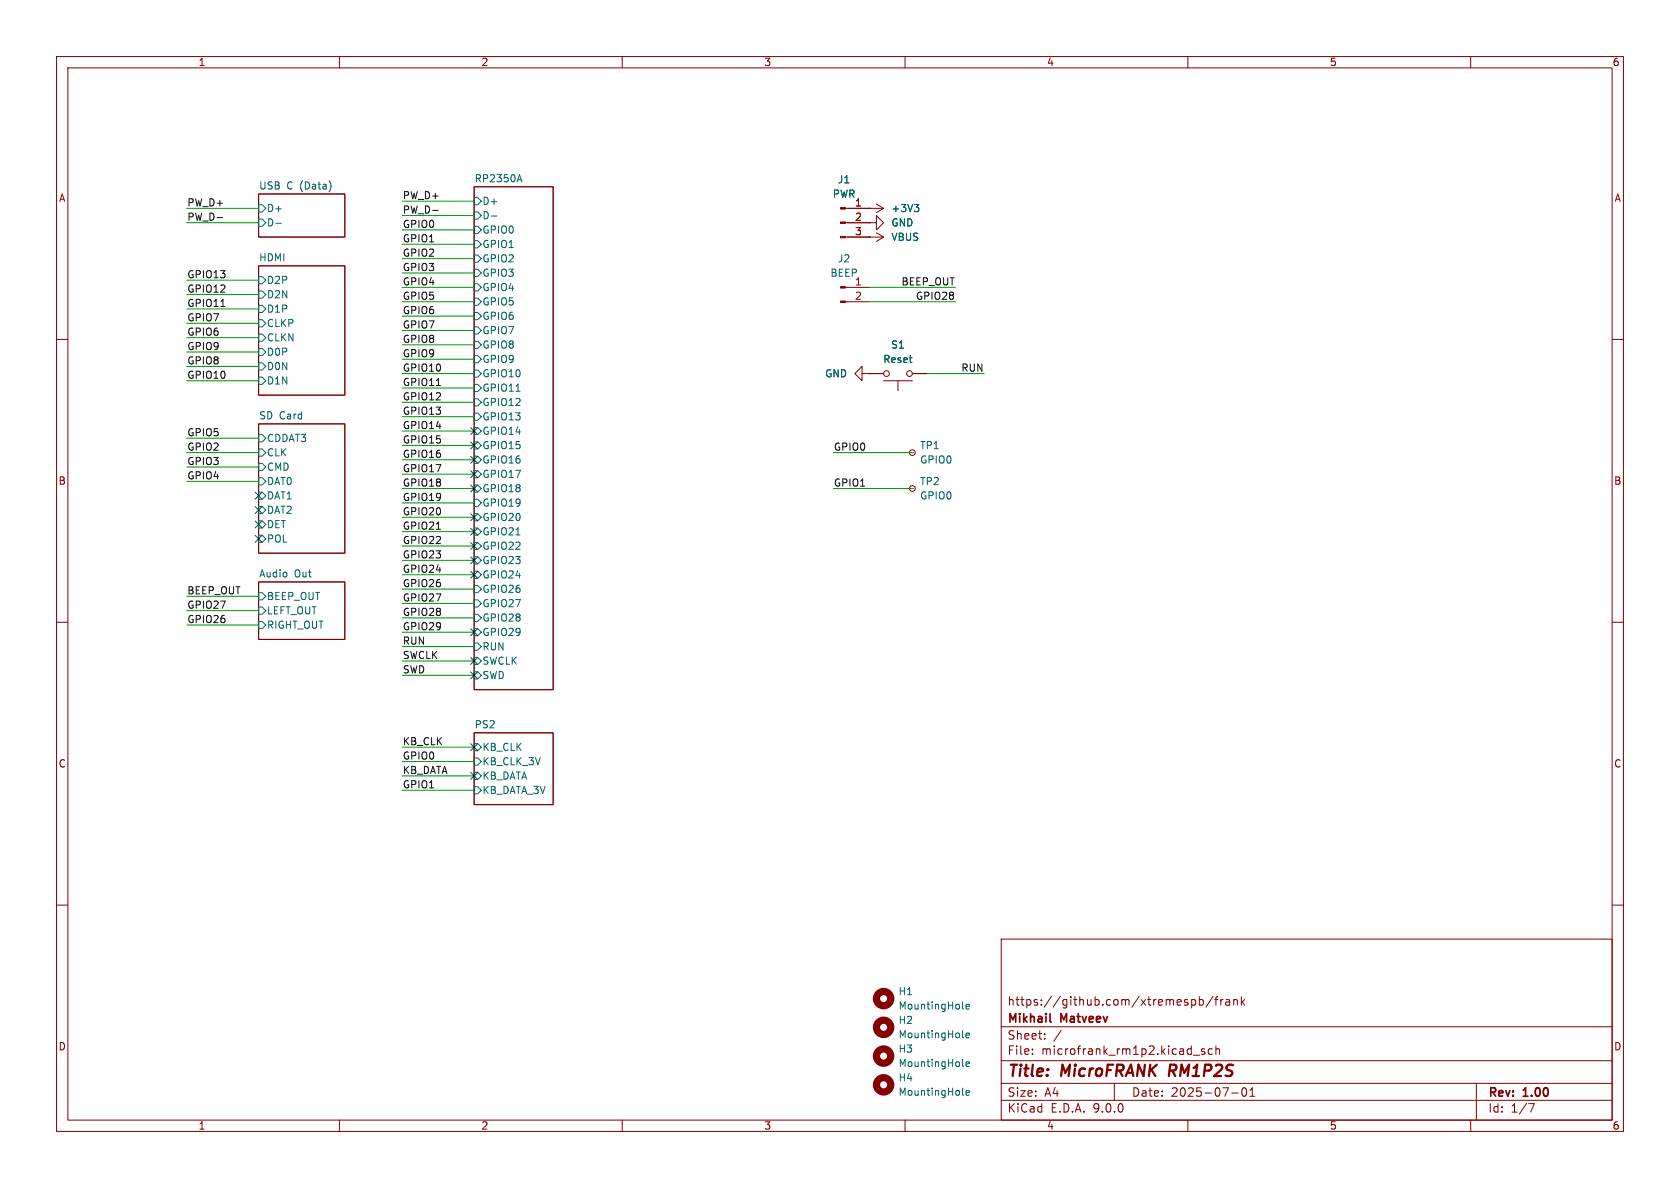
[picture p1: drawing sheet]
<svg xmlns="http://www.w3.org/2000/svg" width="297mm" height="210mm" viewBox="0 0 297 210" stroke-linecap="round" stroke-linejoin="round" font-family="sans-serif">
<g fill="none" stroke="#840000" stroke-width=".18">
<path d="M10 10h277v190h-277zM12 12h273v186h-273zM60 10v2M110 10v2M160 10v2M210 10v2M260 10v2M45.7 34.3h15.3v7.6h-15.3zM83.8 33h14v88.9h-14zM149.5 36.8h6.7M149.5 39.4h4.2M153.7 36.8h.1"/>
<path d="M153.7 39.4h1.2v-1.3l1.3 1.3-1.3 1.2v-1.2M153.7 39.4h.1M154.9 36.1l1.3 .7M156.2 36.8l-1.3 .8M45.7 47h15.3v22.9h-15.3zM149.5 50.8h4.2M149.5 53.3h4.2M149.5 41.9h6.7M153.7 41.9h.1M154.9 41.1l1.3 .8M156.2 41.9l-1.3 .8M10 60h2"/>
<path d="M45.7 74.9h15.3v22.9h-15.3zM152.4 66v-1.2l-1.3 1.2 1.3 1.3v-1.3h1.3M153.7 66h.1M153.7 66h2.5M156.2 67.3h5.1M158.7 67.3v1.8M161.3 66h2.5M285 60h2M161.3 80h.1M161.3 86.4h.1M10 110h2M45.7 102.9h15.3v10.1h-15.3z"/>
<path d="M285 110h2M83.8 129.5h14v12.7h-14zM10 160h2M177 166h108v32h-108zM210.7 176.8l.4-.1 .3 .3v.4l-.2 .2h-.5M212 176.8l.5-.1 .2 .3v.4l-.1 .2h-.6M212 176.2v1.5M214.5 176.1l-1.3 2M214.7 176.7h.6M215.3 176.2l-.3 .2v1.3M215.8 176.7v1M216.2 176.7l-.2 .1-.2 .2"/>
<path d="M216.7 176.8h.6l.1 .9M217.4 177.1h-.5a.29 .29 0 0 0-.2 .3 .29 .29 0 0 0 .2 .3l.5-.1M218.1 176.8l.2-.1 .4 .1v.9M218.1 176.7v1M219.5 176.2v1.5M219.6 177.1l.4 .6M220 176.7l-.5 .6M285 160h2M60 198v2M110 198v2M160 198v2M177 194.5h108"/>
<path d="M177 191.5h108M177 187.5h108M177 181.5h108M182.5 186.3v.1M182.5 185.5v.1M184.7 183.6v.1M184.7 182.8v.1M187.6 182.1l-1.3 2M197 191.5v3M210 198v2M211 186.5h1.1M213 185.5l-.4-.1-.2 .2 .1 .2 .5 .2v.3h-.6"/>
<path d="M214.3 185.5l-.4-.1-.3 .3v.4l.1 .2h.6M215 185.5l.2-.1 .3 .1 .1 .9M215 184.9v1.5M217.7 193.2h1.2M219.7 192.4l.2-.1a.81 .81 0 0 1 .6 .6 .81 .81 0 0 1-.3 .8l-.2 .1a.81 .81 0 0 1-.3-1.4zM221 193.8h.8M221 192.7l.4-.4v1.5M260 198v2M261 191.5v6.5M270.2 195.1h1l-.6 1.5"/>
<circle cx="156.7" cy="66" r=".51"/>
<circle cx="160.8" cy="66" r=".51"/>
<circle cx="161.3" cy="86.4" r=".51"/>
<circle cx="161.3" cy="80" r=".51"/>
</g>
<path d="M206.9 188.2l-.3 2" fill="none" stroke="#840000" stroke-width=".4"/>
<path d="M185.6 180.5l.2 .2" fill="none" stroke="#840000" stroke-width=".3"/>
<g fill="none" stroke="#006464" stroke-width=".18">
<path d="M45.7 36.2h.7l.6 .6-.6 .7h-.7zM45.7 38.7h.7l.6 .7-.6 .6h-.7zM48.8 39.5h.9M83.8 34.9h.7l.6 .7-.6 .6h-.7zM83.8 37.5h.7l.6 .6-.6 .6h-.7zM86.9 38.2h.9M91.5 31.8h.6M91.8 30.9l.5 1.2M161.6 36.1h.8l-.4 .5M162.2 36.6l.2 .3v.3l-.2 .2M45.7 48.9h.7l.6 .6-.6 .7h-.7zM45.7 51.4h.7l.6 .7-.6 .6h-.7z"/>
<path d="M45.7 54h.7l.6 .6-.6 .6h-.7zM45.7 56.5h.7l.6 .7-.6 .6h-.7zM45.7 59.1h.7l.6 .6-.6 .6h-.7zM83.8 40h.7l.6 .6-.6 .7h-.7zM83.8 42.5h.7l.6 .7-.6 .6h-.7zM83.8 45.1h.7l.6 .6-.6 .7h-.7zM83.8 47.6h.7l.6 .7-.6 .6h-.7zM83.8 50.2h.7l.6 .6-.6 .6h-.7zM83.8 52.7h.7l.6 .6-.6 .7h-.7zM83.8 55.2h.7l.6 .7-.6 .6h-.7zM83.8 57.8h.7l.6 .6-.6 .7h-.7zM45.7 76.8h.7l.6 .7-.6 .6h-.7z"/>
<path d="M45.7 79.4h.7l.6 .6-.6 .6h-.7zM45.7 61.6h.7l.6 .6-.6 .7h-.7zM45.7 64.1h.7l.6 .7-.6 .6h-.7zM45.7 66.7h.7l.6 .6-.6 .6h-.7zM83.8 60.3h.7l.6 .7-.6 .6h-.7zM83.8 62.9h.7l.6 .6-.6 .6h-.7zM83.8 65.4h.7l.6 .6-.6 .7h-.7zM83.8 67.9h.7l.6 .7-.6 .6h-.7zM83.8 70.5h.7l.6 .6-.6 .7h-.7zM83.8 73h.7l.6 .7-.6 .6h-.7zM83.8 75.6h.7l.6 .6-.6 .6h-.7zM83.8 78.1h.7l.6 .6-.6 .7h-.7z"/>
<path d="M91.2 69.2h.7M45.7 81.9h.7l.6 .7-.6 .6h-.7zM45.7 84.5h.7l.6 .6-.6 .6h-.7zM45.7 87h.7l.6 .6-.6 .7h-.7zM45.7 89.5h.7l.6 .7-.6 .6h-.7zM45.7 92.1h.7l.6 .6-.6 .6h-.7zM45.7 94.6h.7l.6 .7-.6 .6h-.7zM83.8 80.6h.7l.6 .7-.6 .6h-.7zM83.8 83.2h.7l.6 .6-.6 .7h-.7zM83.8 85.7h.7l.6 .7-.6 .6h-.7zM83.8 88.3h.7l.6 .6-.6 .6h-.7zM83.8 90.8h.7l.6 .6-.6 .7h-.7z"/>
<path d="M83.8 93.3h.7l.6 .7-.6 .6h-.7zM83.8 95.9h.7l.6 .6-.6 .7h-.7zM83.8 98.4h.7l.6 .7-.6 .6h-.7zM91.2 94.6h.7M45.7 104.8h.7l.6 .6-.6 .6h-.7zM45.7 107.3h.7l.6 .7-.6 .6h-.7zM45.7 109.9h.7l.6 .6-.6 .6h-.7zM83.8 101h.7l.6 .6-.6 .6h-.7zM83.8 103.5h.7l.6 .6-.6 .7h-.7zM83.8 106h.7l.6 .7-.6 .6h-.7zM83.8 108.6h.7l.6 .6-.6 .7h-.7zM83.8 111.1h.7l.6 .7-.6 .6h-.7z"/>
<path d="M83.8 113.7h.7l.6 .6-.6 .6h-.7zM83.8 116.2h.7l.6 .6-.6 .7h-.7zM83.8 118.7h.7l.6 .7-.6 .6h-.7zM83.8 131.4h.7l.6 .7-.6 .6h-.7zM83.8 134h.7l.6 .6-.6 .7h-.7zM83.8 136.5h.7l.6 .7-.6 .6h-.7zM83.8 139.1h.7l.6 .6-.6 .6h-.7zM170.2 178.2l.2 .2M170.8 178l.6-.2-.1-.2-.3-.1-.2 .2v.6h.5M170.2 193.4l.2 .2M170.2 188.4l.2 .1M170.2 183.3l.2 .2"/>
<path d="M170.8 193.2l.6-.1-.1-.3h-.3l-.2 .2v.6h.5M170.8 183l.6-.1-.1-.2-.3-.1-.2 .2v.6h.5M170.8 188.1l.6-.1-.1-.2-.3-.1-.2 .2v.6h.5"/>
</g>
<g fill="none" stroke="#840000" stroke-width="1.3">
<circle cx="156.2" cy="176.5" r="1.27"/>
<circle cx="156.2" cy="186.7" r="1.27"/>
<circle cx="156.2" cy="191.8" r="1.27"/>
<circle cx="156.2" cy="181.6" r="1.27"/>
</g>
<g fill="#840000" stroke="#840000" stroke-width=".18">
<path d="M148.6 50.7h.9v.2h-.9z"/>
<path d="M148.6 53.2h.9v.3h-.9z"/>
<path d="M148.6 36.7h.9v.3h-.9z"/>
<path d="M148.6 39.2h.9v.3h-.9z"/>
<path d="M148.6 41.8h.9v.2h-.9z"/>
</g>
<path d="M38.4 38.5h.9M76.5 37.2h.9M39 54.2h.8M77.1 68.2h.8M77.1 93.6h.8" fill="none" stroke="#0f0f0f" stroke-width=".18"/>
<g fill="none" stroke="#009600" stroke-width=".18">
<path d="M33 39.4h12.7M33 36.8h12.7M71.1 35.6h12.7M71.1 38.1h12.7M33 49.5h12.7M33 54.6h12.7M33 57.2h12.7M33 52.1h12.7M33 59.7h12.7M71.1 53.3h12.7M71.1 55.9h12.7M71.1 48.3h12.7"/>
<path d="M71.1 40.6h12.7M71.1 45.7h12.7M71.1 50.8h12.7M71.1 58.4h12.7M71.1 43.2h12.7M153.7 53.3h15.2M153.7 50.8h15.2M33 77.5h12.7M33 62.2h12.7M33 64.8h12.7M33 67.3h12.7M71.1 76.2h12.7"/>
<path d="M71.1 71.1h12.7M71.1 68.6h12.7M71.1 66h12.7M71.1 63.5h12.7M71.1 73.7h12.7M71.1 61h12.7M71.1 78.7h12.7M163.8 66h10.2M33 85.1h12.7M33 82.6h12.7M33 80h12.7M71.1 88.9h12.7"/>
<path d="M71.1 86.4h12.7M71.1 83.8h12.7M71.1 81.3h12.7M71.1 96.5h12.7M71.1 94h12.7M71.1 91.4h12.7M71.1 99.1h12.7M147.3 86.4h14M147.3 80h14M33 105.4h12.7M33 110.5h12.7M33 108h12.7"/>
<path d="M71.1 119.4h12.7M71.1 111.8h12.7M71.1 114.3h12.7M71.1 109.2h12.7M71.1 116.8h12.7M71.1 101.6h12.7M71.1 106.7h12.7M71.1 104.1h12.7M71.1 132.1h12.7M71.1 139.7h12.7M71.1 137.2h12.7M71.1 134.6h12.7"/>
</g>
<g fill="none" stroke="#000084" stroke-width=".18">
<path d="M83.2 75.6l1.2 1.2M83.2 78.1l1.2 1.2M84.4 75.6l-1.2 1.2M84.4 78.1l-1.2 1.2M45.1 89.6l1.2 1.2M45.1 87l1.2 1.2M45.1 94.6l1.2 1.3M45.1 92.1l1.2 1.2M46.3 89.6l-1.2 1.2M46.3 87l-1.2 1.2M46.3 94.6l-1.2 1.3M46.3 92.1l-1.2 1.2"/>
<path d="M83.2 90.8l1.2 1.2M83.2 93.4l1.2 1.2M83.2 98.5l1.2 1.2M83.2 80.7l1.2 1.2M83.2 83.2l1.2 1.2M83.2 85.8l1.2 1.2M83.2 95.9l1.2 1.2M84.4 90.8l-1.2 1.2M84.4 93.4l-1.2 1.2M84.4 98.5l-1.2 1.2M84.4 80.7l-1.2 1.2M84.4 83.2l-1.2 1.2"/>
<path d="M84.4 85.8l-1.2 1.2M84.4 95.9l-1.2 1.2M83.2 111.2l1.2 1.2M83.2 118.8l1.2 1.2M83.2 116.2l1.2 1.2M83.2 101l1.2 1.2M84.4 111.2l-1.2 1.2M84.4 118.8l-1.2 1.2M84.4 116.2l-1.2 1.2M84.4 101l-1.2 1.2M83.2 131.5l1.2 1.2M83.2 136.6l1.2 1.2"/>
<path d="M84.4 131.5l-1.2 1.2M84.4 136.6l-1.2 1.2"/>
</g>
<g font-size="2.8" fill="#840000">
<text x="178" y="190.9">Title:</text>
<text x="187.7" y="190.9">MicroFRANK</text>
<text x="207.5" y="190.9">RM1P2S</text>
</g>
<g font-size="2.1" fill="#840000">
<text x="178" y="178">https://github.com/xtremespb/frank</text>
<text x="178" y="184">Sheet:</text>
<text x="178" y="181.2">Mikhail</text>
<text x="187.6" y="181.2">Matveev</text>
<text x="178" y="186.7">File:</text>
<text x="184.1" y="186.7">microfrank_rm1p2.kicad_sch</text>
<text x="178" y="196.9">KiCad</text>
<text x="178" y="194.1">Size:</text>
<text x="184.7" y="194.1">A4</text>
<text x="185.7" y="196.9">E.D.A.</text>
<text x="193.3" y="196.9">9.0.0</text>
<text x="200" y="194.1">Date:</text>
<text x="207" y="194.1">2025-07-01</text>
<text x="263" y="194.3">Rev:</text>
<text x="263" y="196.9">Id:</text>
<text x="267.1" y="196.9">1/7</text>
<text x="269.4" y="194.3">1.00</text>
</g>
<g font-size="1.8" fill="#840000">
<text x="35" y="11.9">1</text>
<text x="85" y="11.9">2</text>
<text x="135" y="11.9">3</text>
<text x="185" y="11.9">4</text>
<text x="235" y="11.9">5</text>
<text x="285" y="11.9">6</text>
<text x="10.3" y="35.9">A</text>
<text x="285.3" y="35.9">A</text>
<text x="10.3" y="85.9">B</text>
<text x="285.3" y="85.9">B</text>
<text x="10.3" y="135.9">C</text>
<text x="285.3" y="135.9">C</text>
<text x="10.3" y="185.9">D</text>
<text x="285.3" y="185.9">D</text>
<text x="35" y="199.9">1</text>
<text x="85" y="199.9">2</text>
<text x="135" y="199.9">3</text>
<text x="185" y="199.9">4</text>
<text x="235" y="199.9">5</text>
<text x="285" y="199.9">6</text>
</g>
<g font-size="1.8" fill="#006464">
<text x="45.7" y="33.6">USB</text>
<text x="50.7" y="33.6">C (Data)</text>
<text x="83.8" y="32.3">RP2350A</text>
<text x="147.1" y="35.2">PWR</text>
<text x="148" y="32.6">J1</text>
<text x="47.1" y="37.7">D+</text>
<text x="47.1" y="40.2">D-</text>
<text x="85.2" y="36.4">D+</text>
<text x="85.2" y="39">D-</text>
<text x="85.2" y="41.5">GPIO0</text>
<text x="157.5" y="40.2">GND</text>
<text x="157.5" y="37.7">+3V3</text>
<text x="45.7" y="46.3">HDMI</text>
<text x="85.2" y="44">GPIO1</text>
<text x="85.2" y="46.6">GPIO2</text>
<text x="148" y="46.6">J2</text>
<text x="157.5" y="42.8">VBUS</text>
<text x="47.1" y="50.4">D2P</text>
<text x="47.1" y="52.9">D2N</text>
<text x="85.2" y="49.1">GPIO3</text>
<text x="85.2" y="51.7">GPIO4</text>
<text x="146.7" y="49.1">BEEP</text>
<text x="47.1" y="55.5">D1P</text>
<text x="47.1" y="58">CLKP</text>
<text x="85.2" y="54.2">GPIO5</text>
<text x="85.2" y="56.7">GPIO6</text>
<text x="85.2" y="59.3">GPIO7</text>
<text x="47.1" y="60.6">CLKN</text>
<text x="47.1" y="63.1">D0P</text>
<text x="47.1" y="65.6">D0N</text>
<text x="85.2" y="61.8">GPIO8</text>
<text x="85.2" y="64.4">GPIO9</text>
<text x="156" y="64.4">Reset</text>
<text x="157.4" y="61.8">S1</text>
<text x="47.1" y="68.2">D1N</text>
<text x="85.2" y="66.9">GPIO10</text>
<text x="85.2" y="69.4">GPIO11</text>
<text x="85.2" y="72">GPIO12</text>
<text x="145.8" y="66.9">GND</text>
<text x="45.7" y="74.2">SD Card</text>
<text x="85.2" y="74.5">GPIO13</text>
<text x="85.2" y="77.1">GPIO14</text>
<text x="47.1" y="78.3">CDDAT3</text>
<text x="47.1" y="80.9">CLK</text>
<text x="47.1" y="83.4">CMD</text>
<text x="85.2" y="79.6">GPIO15</text>
<text x="85.2" y="82.1">GPIO16</text>
<text x="162.6" y="79.6">TP1</text>
<text x="162.6" y="82.1">GPIO0</text>
<text x="47.1" y="86">DAT0</text>
<text x="47.1" y="88.5">DAT1</text>
<text x="85.2" y="84.7">GPIO17</text>
<text x="85.2" y="87.2">GPIO18</text>
<text x="85.2" y="89.8">GPIO19</text>
<text x="162.6" y="86">TP2</text>
<text x="162.6" y="88.5">GPIO0</text>
<text x="47.1" y="91">DAT2</text>
<text x="47.1" y="93.6">DET</text>
<text x="85.2" y="92.3">GPIO20</text>
<text x="85.2" y="94.8">GPIO21</text>
<text x="47.1" y="96.1">POL</text>
<text x="85.2" y="97.4">GPIO22</text>
<text x="85.2" y="99.9">GPIO23</text>
<text x="45.7" y="102.2">Audio</text>
<text x="47.1" y="106.3">BEEP_OUT</text>
<text x="52" y="102.2">Out</text>
<text x="85.2" y="102.5">GPIO24</text>
<text x="85.2" y="105">GPIO26</text>
<text x="85.2" y="107.5">GPIO27</text>
<text x="47.1" y="108.8">LEFT_OUT</text>
<text x="47.1" y="111.4">RIGHT_OUT</text>
<text x="85.2" y="110.1">GPIO28</text>
<text x="85.2" y="112.6">GPIO29</text>
<text x="85.2" y="115.2">RUN</text>
<text x="85.2" y="117.7">SWCLK</text>
<text x="85.2" y="120.2">SWD</text>
<text x="83.8" y="128.8">PS2</text>
<text x="85.2" y="132.9">KB_CLK</text>
<text x="85.2" y="135.5">KB_CLK_3V</text>
<text x="85.2" y="138">KB_DATA</text>
<text x="85.2" y="140.6">KB_DATA_3V</text>
<text x="158.8" y="176.1">H1</text>
<text x="158.8" y="178.7">MountingHole</text>
<text x="158.8" y="181.2">H2</text>
<text x="158.8" y="183.7">MountingHole</text>
<text x="158.8" y="191.4">H4</text>
<text x="158.8" y="186.3">H3</text>
<text x="158.8" y="188.8">MountingHole</text>
<text x="158.8" y="193.9">MountingHole</text>
</g>
<g font-size="1.8" fill="#0f0f0f">
<text x="71.1" y="35.3">PW_D+</text>
<text x="33" y="36.6">PW_D+</text>
<text x="33" y="39.1">PW_D-</text>
<text x="71.1" y="37.8">PW_D-</text>
<text x="71.1" y="40.4">GPIO0</text>
<text x="71.1" y="48">GPIO3</text>
<text x="71.1" y="42.9">GPIO1</text>
<text x="71.1" y="45.5">GPIO2</text>
<text x="33" y="51.8">GPIO12</text>
<text x="33" y="49.3">GPIO13</text>
<text x="71.1" y="53.1">GPIO5</text>
<text x="71.1" y="50.5">GPIO4</text>
<text x="159.3" y="50.5">BEEP_OUT</text>
<text x="161.8" y="53.1">GPIO28</text>
<text x="33" y="59.4">GPIO6</text>
<text x="33" y="54.3">GPIO11</text>
<text x="33" y="56.9">GPIO7</text>
<text x="71.1" y="55.6">GPIO6</text>
<text x="71.1" y="58.2">GPIO7</text>
<text x="33" y="64.5">GPIO8</text>
<text x="33" y="62">GPIO9</text>
<text x="71.1" y="63.2">GPIO9</text>
<text x="71.1" y="60.7">GPIO8</text>
<text x="71.1" y="65.8">GPIO10</text>
<text x="169.9" y="65.8">RUN</text>
<text x="33" y="67">GPIO10</text>
<text x="71.1" y="70.9">GPIO12</text>
<text x="71.1" y="68.3">GPIO11</text>
<text x="33" y="77.2">GPIO5</text>
<text x="71.1" y="75.9">GPIO14</text>
<text x="71.1" y="73.4">GPIO13</text>
<text x="33" y="82.3">GPIO3</text>
<text x="33" y="79.7">GPIO2</text>
<text x="71.1" y="81">GPIO16</text>
<text x="71.1" y="83.6">GPIO17</text>
<text x="71.1" y="78.5">GPIO15</text>
<text x="147.3" y="79.7">GPIO0</text>
<text x="33" y="84.8">GPIO4</text>
<text x="71.1" y="88.6">GPIO19</text>
<text x="71.1" y="86.1">GPIO18</text>
<text x="147.3" y="86.1">GPIO1</text>
<text x="71.1" y="93.7">GPIO21</text>
<text x="71.1" y="91.2">GPIO20</text>
<text x="71.1" y="96.3">GPIO22</text>
<text x="71.1" y="98.8">GPIO23</text>
<text x="71.1" y="101.3">GPIO24</text>
<text x="33" y="105.1">BEEP_OUT</text>
<text x="33" y="107.7">GPIO27</text>
<text x="71.1" y="103.9">GPIO26</text>
<text x="71.1" y="106.4">GPIO27</text>
<text x="33" y="110.2">GPIO26</text>
<text x="71.1" y="111.5">GPIO29</text>
<text x="71.1" y="109">GPIO28</text>
<text x="71.1" y="116.6">SWCLK</text>
<text x="71.1" y="114">RUN</text>
<text x="71.1" y="119.1">SWD</text>
<text x="71.1" y="131.8">KB_CLK</text>
<text x="71.1" y="134.4">GPIO0</text>
<text x="71.1" y="136.9">KB_DATA</text>
<text x="71.1" y="139.4">GPIO1</text>
</g>
<g font-size="1.8" fill="#a90000">
<text x="151.1" y="36.6">1</text>
<text x="151.1" y="39.1">2</text>
<text x="151.1" y="41.7">3</text>
<text x="151.1" y="50.5">1</text>
<text x="151.1" y="53.1">2</text>
</g>
</svg>
